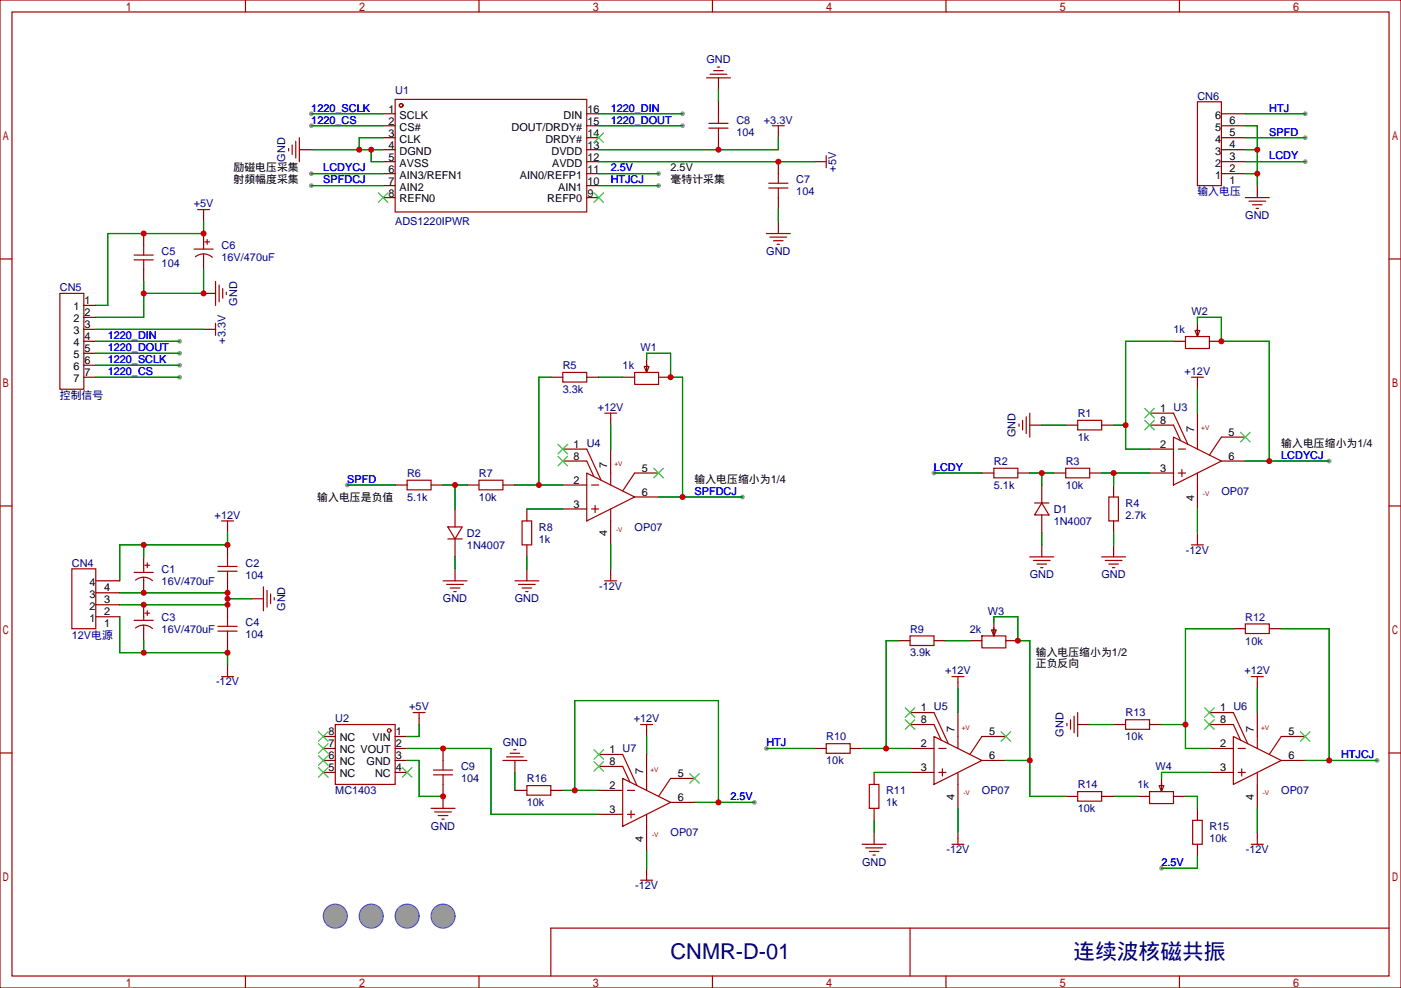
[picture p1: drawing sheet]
<svg xmlns="http://www.w3.org/2000/svg" width="413mm" height="291mm" viewBox="0 0 413 291" stroke-linecap="round" stroke-linejoin="round" font-family="sans-serif">
<g fill="#999">
<circle cx="275.2" cy="139.3" r=".71"/>
<circle cx="391.6" cy="135.8" r=".71"/>
<circle cx="102.3" cy="142.9" r=".71"/>
<circle cx="218.7" cy="146.4" r=".71"/>
<circle cx="225.8" cy="220.5" r=".71"/>
<circle cx="342.2" cy="255.8" r=".71"/>
<circle cx="405.7" cy="224" r=".71"/>
<circle cx="222.3" cy="236.4" r=".71"/>
<circle cx="384.5" cy="47.6" r=".71"/>
<circle cx="384.5" cy="40.6" r=".71"/>
<circle cx="384.5" cy="33.5" r=".71"/>
<circle cx="91.7" cy="33.5" r=".71"/>
<circle cx="91.7" cy="37" r=".71"/>
<circle cx="201.1" cy="33.5" r=".71"/>
<circle cx="201.1" cy="37" r=".71"/>
<circle cx="52.9" cy="107.6" r=".71"/>
<circle cx="52.9" cy="111.1" r=".71"/>
<circle cx="52.9" cy="100.5" r=".71"/>
<circle cx="52.9" cy="104.1" r=".71"/>
<circle cx="91.7" cy="51.2" r=".71"/>
<circle cx="91.7" cy="54.7" r=".71"/>
<circle cx="194" cy="51.2" r=".71"/>
<circle cx="194" cy="54.7" r=".71"/>
</g>
<g fill="#999" stroke="#09f" stroke-width=".35">
<circle cx="98.8" cy="269.9" r="3.5"/>
<circle cx="109.4" cy="269.9" r="3.5"/>
<circle cx="119.9" cy="269.9" r="3.5"/>
<circle cx="130.5" cy="269.9" r="3.5"/>
</g>
<g fill="none" stroke="#a10000" stroke-width=".35">
<path d="M0 0h412.7v291h-412.7zM3.5 3.5h405.7v284h-405.7zM72.3 0v3.5M141.1 0v3.5M209.9 0v3.5M211.3 19.8h.7M278.7 0v3.5M347.5 0v3.5M116.4 29.3h56.5v33.1h-56.5zM208.1 22.9h7.1M208.8 36.3h5.7M208.8 37.7h5.7"/>
<path d="M209.2 21.9h4.9M210.3 20.8h2.8M211.7 33.5v2.8M211.7 37.7v2.9M227.5 37h3.6M229.3 37v1.8M352.8 30h7v24.7h-7zM85 43.7v.7M86.1 42.7v2.8M87.1 41.6v5M88.2 40.6v7M226.5 55.4h5.6"/>
<path d="M226.5 54h5.6M229.3 51.2v2.8M229.3 55.4v2.8M241.7 47.6h1.7M243.4 45.9v3.5M366.9 58.2h7M367.9 59.3h5M0 76.3h3.5M39.5 76.6h5.7M39.5 75.1h5.7M42.3 72.3v2.8M42.3 76.6v2.8"/>
<path d="M57.1 73.4h5.7M57.6 75.6a3.8 3.8 0 0 1 5 .2M58.2 61.7h3.5M60 61.7v1.8M60 72.3v1.1M60 74.8v1M60.3 71.3h1.4M61 70.6v1.4M225.8 68.8h7M226.8 69.8h5M227.9 70.9h2.8M229 72h.7"/>
<path d="M369 60.3h2.8M370.1 61.4h.7M409.2 76.3h3.5M17.6 86.4h7.1v28.3h-7.1zM61.7 97h1.8M63.5 82.9v7.1M63.5 95.2v3.6M64.6 84v4.9M65.6 85v2.8M66.7 86.1v.7M349.2 99.1h7.1v3.6h-7.1zM352.1 97.4h1.4l-.7 1.7z"/>
<path d="M352.8 96.7v1.7M165.8 109.7h7.1v2.8h-7.1zM187 109.7h7v3.5h-7zM189.8 107.9h1.4l-.7 1.8zM190.5 107.2v1.8M351 111.1h3.5M352.8 111.1v1.8M172.9 139.3l14.1 7.1-14.1 7.1zM172.9 135.8l2.1 4.6M172.9 132.3l4.2 9.2M178.2 121.7h3.5M179.9 121.7v1.8"/>
<path d="M179.9 139.3v3.6M187 139.3l-3.6 5.3M292.8 137.9h7.1v2.9h-7.1zM300.2 124.9v.7M301.3 123.8v2.8M302.3 122.8v4.9M303.4 121.7v7.1M314 137.9h7v2.9h-7zM317.5 123.8h7.1v2.8h-7.1zM345.7 128.8l14.1 7-14.1 7.1zM345.7 125.2l2.1 4.6M345.7 121.7l4.3 9.2"/>
<path d="M347.1 139.3h2.1M347.1 132.3h2.1M348.2 138.3v2.1M352.8 128.8v3.5M352.8 139.3v3.6M359.8 128.8l-3.5 5.3M0 149h3.5M65.3 153.5h3.5M67 153.5v1.7M119.9 141.5h7.1v2.8h-7.1zM131.9 155.2h4.3l-2.1 3.5zM131.9 158.7h4.3"/>
<path d="M141.1 141.5h7.1v2.8h-7.1zM153.8 153.5h2.8v7h-2.8zM174.3 149.9h2.1M174.3 142.9h2.1M175.3 148.9v2.1M179.9 149.9v3.6M304.8 148.2h4.2M306.9 148.2l2.1 3.5h-4.2zM326.7 146.4h2.8v7.1h-2.8zM352.8 158.7v1.8M409.2 149h3.5M21.2 167.6h7v17.6h-7z"/>
<path d="M39.5 168.6h5.7M39.9 170.9a3.8 3.8 0 0 1 5 .2M42.3 167.6v1M42.3 170v1.1M42.7 166.5h1.4M43.4 165.8v1.4M43.4 179.9v1.4M64.2 168.3h5.6M64.2 166.9h5.6M67 164v2.9M67 168.3v2.8M77.6 172.9v7"/>
<path d="M78.7 173.9v5M79.7 175v2.8M80.8 176v.7M130.5 171.1h7.1M131.6 172.2h4.9M132.6 173.2h2.9M133.7 174.3h.7M151.7 171.1h7M152.8 172.2h4.9M153.8 173.2h2.8M154.9 174.3h.7M178.2 171.1h3.5"/>
<path d="M179.9 169.3v1.8M303.4 164h7M304.4 165.1h5M305.5 166.2h2.8M306.6 167.2h.7M324.6 164h7M325.6 165.1h5M326.7 166.2h2.8M327.7 167.2h.7M351 160.5h3.5M39.5 182.7h5.7M39.9 185a3.8 3.8 0 0 1 5 .2"/>
<path d="M42.3 181.7v1M42.3 184.1v1.1M42.7 180.6h1.4M64.2 185.9h5.6M64.2 184.5h5.6M65.3 199.3h3.5M67 181.7v2.8M67 185.9v2.8M67 197.6v1.7M268.1 187.3h7.1v2.8h-7.1zM280.5 199.3h3.5M282.2 199.3v1.8"/>
<path d="M289.3 187.3h7v3.6h-7zM292.1 185.6h1.4l-.7 1.7zM292.8 184.9v1.7M366.9 183.8h7v2.8h-7zM368.7 199.3h3.5M370.4 199.3v1.8M98.8 213.4h17.6v17.7h-17.6zM121.7 209.9h3.5M123.5 209.9v1.8M188.7 213.4h3.6M190.5 213.4v1.8M243.4 219.1h7.1v2.8h-7.1z"/>
<path d="M275.2 217l14.1 7-14.1 7.1zM275.2 213.4l2.1 4.6M275.2 209.9l4.2 9.2M282.2 217v3.5M289.3 217l-3.5 5.2M314.3 213.1v.7M315.4 212v2.8M316.4 211v4.9M317.5 209.9v7.1M331.6 212h7.1v2.8h-7.1zM363.4 217l14.1 7-14.1 7.1zM363.4 213.4l2.1 4.6"/>
<path d="M363.4 209.9l4.2 9.2M370.4 217v3.5M377.5 217l-3.6 5.2M0 221.8h3.5M127 238.1h7.1M127.7 228.2h5.6M127.7 226.8h5.6M128.1 239.2h4.9M130.5 224v2.8M130.5 228.2v2.9M148.2 224h7M149.2 223h5"/>
<path d="M150.3 221.9h2.8M151.3 220.8h.7M155.2 231.4h7.1v2.8h-7.1zM183.4 229.3l14.2 7.1-14.2 7zM183.4 225.8l2.2 4.6M183.4 222.2l4.3 9.2M184.9 239.9h2.1M184.9 232.8h2.1M185.9 238.8v2.1M190.5 229.3v3.5M190.5 239.9v3.5M197.6 229.3l-3.6 5.3"/>
<path d="M256.1 231.1h2.8v7h-2.8zM276.6 227.5h2.1M276.6 220.5h2.1M277.6 226.5v2.1M282.2 227.5v3.6M317.5 233.2h7.1v2.8h-7.1zM338.7 233.2h7v3.5h-7zM341.5 231.4h1.4l-.7 1.8zM342.2 230.7v1.8M364.8 227.5h2.1M364.8 220.5h2.1M365.8 226.5v2.1"/>
<path d="M370.4 227.5v3.6M409.2 221.8h3.5M129.1 240.2h2.8M130.2 241.3h.7M188.7 259.3h3.6M190.5 257.5v1.8M254 248.7h7.1M255.1 249.8h4.9M256.1 250.8h2.8M257.2 251.9h.7M280.5 248.7h3.5M282.2 246.9v1.8"/>
<path d="M351.4 241.7h2.8v7h-2.8zM368.7 248.7h3.5M370.4 246.9v1.8M268.1 273.4v14.1M409.2 273.4h-246.9v14.1M72.3 287.5v3.5M141.1 287.5v3.5M209.9 287.5v3.5M278.7 287.5v3.5M347.5 287.5v3.5"/>
<circle cx="118.2" cy="31" r=".53"/>
<circle cx="114.7" cy="215.2" r=".53"/>
</g>
<g fill="none" stroke="#870000" stroke-width=".35">
<path d="M112.9 37h3.5M112.9 33.5h3.5M172.9 37h3.5M172.9 33.5h3.5M211.7 22.9v3.6M211.7 30v3.5M229.3 38.8v1.8M359.8 37h7.1M359.8 33.5h7.1M88.2 44.1h3.5M112.9 51.2h3.5M112.9 47.6h3.5"/>
<path d="M112.9 44.1h3.5M112.9 40.6h3.5M112.9 54.7h3.5M112.9 58.2h3.5M172.9 51.2h3.5M172.9 47.6h3.5M172.9 44.1h3.5M172.9 40.6h3.5M172.9 54.7h3.5M172.9 58.2h3.5M211.7 40.6v3.5M229.3 47.6v3.6"/>
<path d="M229.3 58.2v3.5M239.9 47.6h1.8M359.8 51.2h7.1M359.8 47.6h7.1M359.8 44.1h7.1M359.8 40.6h7.1M370.4 54.7v3.5M42.3 68.8v3.5M42.3 79.4v3.5M60 63.5v1.8M60 68.8v3.5M60 75.8v3.6"/>
<path d="M229.3 65.3v3.5M24.7 90h3.5M24.7 93.5h3.5M24.7 97h3.5M60 86.4h3.5M60 97h1.7M352.8 95.2v3.6M24.7 100.5h3.5M24.7 111.1h3.5M24.7 104.1h3.5M24.7 107.6h3.5M162.3 111.1h3.5"/>
<path d="M172.9 111.1h3.5M183.4 111.1h3.6M190.5 105.8v3.6M194 111.1h3.6M345.7 100.5h3.5M352.8 112.9v1.8M356.3 100.5h3.5M165.8 135.8h7.1M165.8 132.3h7.1M179.9 123.5v1.7M179.9 132.3v7M187 139.3h7"/>
<path d="M289.3 139.3h3.5M299.9 139.3h3.5M303.4 125.2h3.5M310.4 139.3h3.6M314 125.2h3.5M321 139.3h3.6M324.6 125.2h3.5M338.7 139.3h7M338.7 125.2h7M338.7 132.3h7M338.7 121.7h7M352.8 121.7v7.1"/>
<path d="M359.8 135.8h7.1M359.8 128.8h7.1M67 155.2v1.8M116.4 142.9h3.5M127 142.9h3.5M134.1 149.9v5.3M134.1 158.7v5.3M137.6 142.9h3.5M148.2 142.9h3.5M155.2 149.9v3.6M165.8 142.9h7.1M165.8 149.9h7.1"/>
<path d="M179.9 153.5v7M187 146.4h7M306.9 142.9v5.3M306.9 151.7v5.3M328.1 142.9v3.5M328.1 153.5v3.5M352.8 142.9v7M352.8 157v1.7M28.2 178.2h7.1M28.2 174.6h7.1M28.2 171.1h7.1M42.3 164v3.6"/>
<path d="M42.3 171.1v3.5M42.3 178.2v3.5M67 160.5v3.5M67 171.1v3.5M67 178.2v3.5M74.1 176.4h3.5M134.1 167.6v3.5M155.2 160.5v3.5M155.2 167.6v3.5M179.9 167.6v1.7M306.9 160.5v3.5M328.1 160.5v3.5"/>
<path d="M28.2 181.7h7.1M42.3 185.2v3.5M67 188.7v3.6M67 195.8v1.8M264.6 188.7h3.5M275.2 188.7h3.5M285.8 188.7h3.5M292.8 183.4v3.6M296.3 188.7h3.6M363.4 185.2h3.5M373.9 185.2h3.6M95.2 217h3.6"/>
<path d="M116.4 217h3.5M123.5 211.7v1.7M190.5 215.2v1.8M268.1 213.4h7.1M268.1 209.9h7.1M282.2 201.1v1.7M282.2 209.9v7.1M289.3 217h7M317.5 213.4h3.5M328.1 213.4h3.5M338.7 213.4h3.5M356.3 213.4h7.1"/>
<path d="M356.3 209.9h7.1M370.4 201.1v1.7M370.4 209.9v7.1M377.5 217h7M95.2 220.5h3.6M95.2 224h3.6M95.2 227.5h3.6M116.4 220.5h3.5M116.4 224h3.5M116.4 227.5h3.5M130.5 220.5v3.5M130.5 231.1v7"/>
<path d="M151.7 224v3.5M151.7 232.8h3.5M162.3 232.8h3.5M176.4 225.8h7M176.4 239.9h7M176.4 232.8h7M176.4 222.2h7M190.5 222.2v7.1M197.6 236.4h7M197.6 229.3h7M239.9 220.5h3.5M250.5 220.5h3.5"/>
<path d="M257.5 227.5v3.6M257.5 238.1v3.6M268.1 220.5h7.1M268.1 227.5h7.1M282.2 231.1v7M289.3 224h7M314 234.6h3.5M324.6 234.6h3.5M335.1 234.6h3.6M342.2 229.3v3.5M345.7 234.6h3.5M352.8 238.1v3.6"/>
<path d="M356.3 220.5h7.1M356.3 227.5h7.1M370.4 231.1v7M377.5 224h7M190.5 243.4v7.1M190.5 255.8v1.7M257.5 245.2v3.5M282.2 245.2v1.7M352.8 248.7v3.5M370.4 245.2v1.7"/>
</g>
<g fill="none" stroke="#008700" stroke-width=".35">
<path d="M91.7 37h21.2M91.7 33.5h21.2M176.4 37h24.7M176.4 33.5h24.7M211.7 26.5v3.5M366.9 37h3.5v17.7M366.9 33.5h17.6M91.7 51.2h21.2M91.7 44.1h21.2M91.7 54.7h21.2M109.4 44.1v3.5h3.5M112.9 40.6h-7.1v3.5"/>
<path d="M176.4 51.2h17.6M176.4 47.6h63.5M176.4 54.7h17.6M229.3 40.6v3.5h-52.9M366.9 51.2h3.5M366.9 44.1h3.5M366.9 47.6h17.6M366.9 40.6h17.6M60 65.3v3.5h-28.3v21.2h-3.5M60 79.4v7h-17.7M229.3 61.7v3.6M28.2 97h31.8"/>
<path d="M42.3 82.9v10.6h-14.1M352.8 95.2v-1.7h7v7h14.1v35.3M28.2 100.5h24.7M28.2 111.1h24.7M28.2 104.1h24.7M28.2 107.6h24.7M162.3 111.1h-3.6v31.8M176.4 111.1h7M190.5 105.8v-1.7h7.1v7h3.5v35.3M345.7 100.5h-14.1v31.8h7.1M352.8 114.7v7M179.9 125.2v7.1"/>
<path d="M275.2 139.3h14.1M303.4 139.3h7M306.9 139.3v3.6M306.9 125.2h7.1M324.6 139.3h14.1M328.1 139.3v3.6M328.1 125.2h3.5M366.9 135.8h24.7M67 157v3.5h-31.7v10.6M102.3 142.9h14.1M130.5 142.9h7.1M134.1 142.9v7"/>
<path d="M151.7 142.9h14.1M155.2 149.9h10.6M194 146.4h24.7M306.9 157v3.5M328.1 157v3.5M352.8 149.9v7.1M35.3 174.6h31.7v3.6h-31.7M42.3 160.5v3.5M67 176.4h7.1M134.1 164v3.6M155.2 164v3.6M179.9 160.5v7.1"/>
<path d="M35.3 181.7v10.6h31.7v3.5M42.3 188.7v3.6M264.6 188.7h-3.5v31.8M278.7 188.7h7.1M292.8 183.4v-1.7h7.1v7h3.5v45.9h10.6M363.4 185.2h-14.2v35.3h7.1M377.5 185.2h14.1v38.8M123.5 213.4v3.6h-3.6M190.5 217v5.2M282.2 202.8v7.1M321 213.4h7.1M342.2 213.4h7"/>
<path d="M370.4 202.8v7.1M119.9 220.5h24.7v19.4h31.8M119.9 224h3.6v10.6h7M151.7 227.5v5.3M165.8 232.8h10.6M169.3 232.8v-26.4h42.4v30M204.6 236.4h17.6M225.8 220.5h14.1M254 220.5h14.1M257.5 227.5h10.6M282.2 238.1v7.1M296.3 224h7.1"/>
<path d="M328.1 234.6h7M349.2 234.6h3.6v3.5M356.3 227.5h-14.1v1.8M370.4 238.1v7.1M384.5 224h21.2M190.5 250.5v5.3M257.5 241.7v3.5M352.8 252.2v3.6h-10.6"/>
</g>
<g fill="none" stroke="#3c3" stroke-width=".35">
<path d="M175 39.2l2.8 2.8M177.8 39.2l-2.8 2.8M111.5 56.8l2.8 2.8M114.3 56.8l-2.8 2.8M175 56.8l2.8 2.8M177.8 56.8l-2.8 2.8M164.4 134.4l2.8 2.8M164.4 130.9l2.8 2.8M167.2 134.4l-2.8 2.8M167.2 130.9l-2.8 2.8M192.6 137.9l2.8 2.9M195.4 137.9l-2.8 2.9"/>
<path d="M337.3 123.8l2.8 2.8M337.3 120.3l2.8 2.8M340.1 123.8l-2.8 2.8M340.1 120.3l-2.8 2.8M365.5 127.4l2.8 2.8M368.3 127.4l-2.8 2.8M93.8 219.1l2.9 2.8M93.8 215.5l2.9 2.9M96.7 219.1l-2.9 2.8M96.7 215.5l-2.9 2.9M266.7 212l2.8 2.8M266.7 208.5l2.8 2.8"/>
<path d="M269.5 212l-2.8 2.8M269.5 208.5l-2.8 2.8M294.9 215.5l2.8 2.9M297.7 215.5l-2.8 2.9M354.9 212l2.8 2.8M354.9 208.5l2.8 2.8M357.7 212l-2.8 2.8M357.7 208.5l-2.8 2.8M383.1 215.5l2.8 2.9M385.9 215.5l-2.8 2.9M93.8 226.1l2.9 2.9M93.8 222.6l2.9 2.8"/>
<path d="M96.7 226.1l-2.9 2.9M96.7 222.6l-2.9 2.8M118.5 226.1l2.9 2.9M121.4 226.1l-2.9 2.9M175 224.4l2.8 2.8M175 220.8l2.8 2.9M177.8 224.4l-2.8 2.8M177.8 220.8l-2.8 2.9M203.2 227.9l2.8 2.8M206 227.9l-2.8 2.8"/>
</g>
<g fill="#c00">
<circle cx="67" cy="176.4" r=".88"/>
<circle cx="67" cy="174.6" r=".88"/>
<circle cx="67" cy="178.2" r=".88"/>
<circle cx="42.3" cy="174.6" r=".88"/>
<circle cx="42.3" cy="178.2" r=".88"/>
<circle cx="67" cy="160.5" r=".88"/>
<circle cx="42.3" cy="160.5" r=".88"/>
<circle cx="67" cy="192.3" r=".88"/>
<circle cx="42.3" cy="192.3" r=".88"/>
<circle cx="306.9" cy="139.3" r=".88"/>
<circle cx="328.1" cy="139.3" r=".88"/>
<circle cx="331.6" cy="125.2" r=".88"/>
<circle cx="373.9" cy="135.8" r=".88"/>
<circle cx="359.8" cy="100.5" r=".88"/>
<circle cx="134.1" cy="142.9" r=".88"/>
<circle cx="201.1" cy="146.4" r=".88"/>
<circle cx="197.6" cy="111.1" r=".88"/>
<circle cx="158.8" cy="142.9" r=".88"/>
<circle cx="261.1" cy="220.5" r=".88"/>
<circle cx="303.4" cy="224" r=".88"/>
<circle cx="299.9" cy="188.7" r=".88"/>
<circle cx="349.3" cy="213.4" r=".88"/>
<circle cx="391.6" cy="224" r=".88"/>
<circle cx="130.5" cy="234.6" r=".88"/>
<circle cx="130.5" cy="220.5" r=".88"/>
<circle cx="211.7" cy="236.4" r=".88"/>
<circle cx="169.3" cy="232.8" r=".88"/>
<circle cx="42.3" cy="68.8" r=".88"/>
<circle cx="60" cy="68.8" r=".88"/>
<circle cx="370.4" cy="44.1" r=".88"/>
<circle cx="370.4" cy="51.2" r=".88"/>
<circle cx="42.3" cy="86.4" r=".88"/>
<circle cx="60" cy="86.4" r=".88"/>
<circle cx="105.8" cy="44.1" r=".88"/>
<circle cx="109.4" cy="44.1" r=".88"/>
<circle cx="211.7" cy="44.1" r=".88"/>
<circle cx="229.3" cy="47.6" r=".88"/>
</g>
<g font-size="6.4" fill="#000080">
<text x="197.6" y="282.4">CNMR-D-01</text>
<text x="316.2" y="282.4">连续波核磁共振</text>
</g>
<g font-size="3.2" fill="#000080">
<text x="208.1" y="18.6">GND</text>
<text x="116.4" y="27.6">U1</text>
<text x="352.8" y="29.3">CN6</text>
<text x="217" y="36.4">C8</text>
<text x="217" y="39.9">104</text>
<text x="225.1" y="36.4">+3.3V</text>
<text x="84" y="47.7" transform="rotate(-90 84 47.7)">GND</text>
<text x="234.6" y="54">C7</text>
<text x="246.3" y="50.5" transform="rotate(-90 246.3 50.5)">+5V</text>
<text x="234.6" y="57.5">104</text>
<text x="352.8" y="57.6">输入电压</text>
<text x="57.1" y="60.9">+5V</text>
<text x="366.9" y="64.5">GND</text>
<text x="116.4" y="66.4">ADS1220IPWR</text>
<text x="47.6" y="75.2">C5</text>
<text x="65.3" y="73.4">C6</text>
<text x="65.3" y="77">16V/470uF</text>
<text x="225.7" y="75">GND</text>
<text x="47.6" y="78.7">104</text>
<text x="17.6" y="85.8">CN5</text>
<text x="69.9" y="90" transform="rotate(-90 69.9 90)">GND</text>
<text x="351" y="92.8">W2</text>
<text x="66.4" y="101.2" transform="rotate(-90 66.4 101.2)">+3.3V</text>
<text x="345.7" y="98.1">1k</text>
<text x="188.7" y="103.4">W1</text>
<text x="165.8" y="108.7">R5</text>
<text x="183.4" y="108.7">1k</text>
<text x="349" y="110.5">+12V</text>
<text x="17.6" y="117.5">控制信号</text>
<text x="165.8" y="115.8">3.3k</text>
<text x="176.1" y="121.1">+12V</text>
<text x="317.5" y="122.8">R1</text>
<text x="299.2" y="128.8" transform="rotate(-90 299.2 128.8)">GND</text>
<text x="317.5" y="129.9">1k</text>
<text x="292.8" y="136.9">R2</text>
<text x="314" y="136.9">R3</text>
<text x="119.9" y="140.5">R6</text>
<text x="141.1" y="140.5">R7</text>
<text x="292.8" y="144">5.1k</text>
<text x="314" y="144">10k</text>
<text x="119.9" y="147.5">5.1k</text>
<text x="141.1" y="147.5">10k</text>
<text x="331.6" y="149.3">R4</text>
<text x="359.8" y="145.8">OP07</text>
<text x="63.2" y="152.8">+12V</text>
<text x="310.4" y="151.1">D1</text>
<text x="310.4" y="154.6">1N4007</text>
<text x="331.6" y="152.8">2.7k</text>
<text x="137.6" y="158.1">D2</text>
<text x="137.6" y="161.6">1N4007</text>
<text x="158.7" y="156.3">R8</text>
<text x="158.7" y="159.9">1k</text>
<text x="187" y="156.3">OP07</text>
<text x="21.2" y="166.9">CN4</text>
<text x="72.3" y="166.9">C2</text>
<text x="349.4" y="163.1">-12V</text>
<text x="47.6" y="168.7">C1</text>
<text x="47.6" y="172.2">16V/470uF</text>
<text x="72.3" y="170.4">104</text>
<text x="176.5" y="173.7">-12V</text>
<text x="303.4" y="170.3">GND</text>
<text x="324.5" y="170.3">GND</text>
<text x="84" y="180" transform="rotate(-90 84 180)">GND</text>
<text x="130.5" y="177.4">GND</text>
<text x="151.7" y="177.4">GND</text>
<text x="47.6" y="182.8">C3</text>
<text x="72.3" y="184.5">C4</text>
<text x="291" y="181">W3</text>
<text x="366.9" y="182.8">R12</text>
<text x="21.2" y="188.1">12V电源</text>
<text x="47.6" y="186.3">16V/470uF</text>
<text x="72.3" y="188.1">104</text>
<text x="268.1" y="186.3">R9</text>
<text x="285.8" y="186.3">2k</text>
<text x="366.9" y="189.9">10k</text>
<text x="268.1" y="193.4">3.9k</text>
<text x="63.6" y="201.9">-12V</text>
<text x="278.4" y="198.7">+12V</text>
<text x="366.6" y="198.7">+12V</text>
<text x="120.6" y="209.1">+5V</text>
<text x="98.8" y="212.8">U2</text>
<text x="186.7" y="212.6">+12V</text>
<text x="331.6" y="211">R13</text>
<text x="148.1" y="219.7">GND</text>
<text x="243.4" y="218.1">R10</text>
<text x="313.3" y="217" transform="rotate(-90 313.3 217)">GND</text>
<text x="331.6" y="218.1">10k</text>
<text x="135.8" y="226.9">C9</text>
<text x="243.4" y="225.1">10k</text>
<text x="340.4" y="226.9">W4</text>
<text x="98.8" y="233.9">MC1403</text>
<text x="135.8" y="230.4">104</text>
<text x="155.2" y="230.4">R16</text>
<text x="261.1" y="234">R11</text>
<text x="289.3" y="234">OP07</text>
<text x="317.5" y="232.2">R14</text>
<text x="335.1" y="232.2">1k</text>
<text x="377.5" y="234">OP07</text>
<text x="155.2" y="237.5">10k</text>
<text x="261.1" y="237.5">1k</text>
<text x="317.5" y="239.2">10k</text>
<text x="127" y="244.4">GND</text>
<text x="356.3" y="244.5">R15</text>
<text x="197.6" y="246.3">OP07</text>
<text x="278.8" y="251.3">-12V</text>
<text x="356.3" y="248.1">10k</text>
<text x="367" y="251.3">-12V</text>
<text x="254" y="255">GND</text>
<text x="187.1" y="262">-12V</text>
</g>
<g font-size="3.2" fill="#00f">
<text x="91.7" y="32.9">1220_SCLK</text>
<text x="179.9" y="32.9">1220_DIN</text>
<text x="373.9" y="32.9">HTJ</text>
<text x="91.7" y="36.4">1220_CS</text>
<text x="179.9" y="36.4">1220_DOUT</text>
<text x="373.9" y="39.9">SPFD</text>
<text x="373.9" y="47">LCDY</text>
<text x="95.2" y="50.5">LCDYCJ</text>
<text x="179.9" y="50.5">2.5V</text>
<text x="95.2" y="54">SPFDCJ</text>
<text x="179.9" y="54">HTJCJ</text>
<text x="31.7" y="99.9">1220_DIN</text>
<text x="31.7" y="107">1220_SCLK</text>
<text x="31.7" y="103.4">1220_DOUT</text>
<text x="31.7" y="110.5">1220_CS</text>
<text x="377.5" y="135.2">LCDYCJ</text>
<text x="102.3" y="142.2">SPFD</text>
<text x="275.2" y="138.7">LCDY</text>
<text x="204.6" y="145.8">SPFDCJ</text>
<text x="225.8" y="219.8">HTJ</text>
<text x="395.1" y="223.4">HTJCJ</text>
<text x="215.2" y="235.7">2.5V</text>
<text x="342.2" y="255.1">2.5V</text>
</g>
<g font-size="3.2">
<text x="114.5" y="33.2">1</text>
<text x="117.7" y="35">SCLK</text>
<text x="166" y="35">DIN</text>
<text x="173" y="33.2">16</text>
<text x="358" y="35">6</text>
<text x="114.5" y="36.7">2</text>
<text x="114.5" y="40.2">3</text>
<text x="117.7" y="38.5">CS#</text>
<text x="150.7" y="38.5">DOUT/DRDY#</text>
<text x="173" y="40.2">14</text>
<text x="173" y="36.7">15</text>
<text x="358" y="38.5">5</text>
<text x="362.3" y="40">5</text>
<text x="362.3" y="36.4">6</text>
<text x="114.5" y="43.8">4</text>
<text x="114.5" y="47.3">5</text>
<text x="117.7" y="42">CLK</text>
<text x="117.7" y="45.5">DGND</text>
<text x="160.7" y="42">DRDY#</text>
<text x="162.5" y="45.5">DVDD</text>
<text x="173" y="47.3">12</text>
<text x="173" y="43.8">13</text>
<text x="358" y="45.6">3</text>
<text x="358" y="42.1">4</text>
<text x="362.3" y="47">3</text>
<text x="362.3" y="43.5">4</text>
<text x="68.8" y="50.5">励磁电压采集</text>
<text x="114.5" y="50.8">6</text>
<text x="117.7" y="49.1">AVSS</text>
<text x="117.7" y="52.6">AIN3/REFN1</text>
<text x="153.2" y="52.6">AIN0/REFP1</text>
<text x="162.6" y="49.1">AVDD</text>
<text x="173" y="50.8">11</text>
<text x="197.6" y="50.5">2.5V</text>
<text x="358" y="52.7">1</text>
<text x="358" y="49.1">2</text>
<text x="362.3" y="50.5">2</text>
<text x="68.8" y="54">射频幅度采集</text>
<text x="114.5" y="54.4">7</text>
<text x="114.5" y="57.9">8</text>
<text x="117.7" y="56.1">AIN2</text>
<text x="117.7" y="59.7">REFN0</text>
<text x="161.2" y="59.7">REFP0</text>
<text x="164.4" y="56.1">AIN1</text>
<text x="173" y="57.9">9</text>
<text x="173" y="54.4">10</text>
<text x="197.6" y="54">毫特计采集</text>
<text x="362.3" y="54.1">1</text>
<text x="24.9" y="89.6">1</text>
<text x="21.6" y="91.4">1</text>
<text x="21.6" y="94.9">2</text>
<text x="24.9" y="93.2">2</text>
<text x="21.6" y="98.5">3</text>
<text x="21.6" y="102">4</text>
<text x="24.9" y="96.7">3</text>
<text x="24.9" y="100.2">4</text>
<text x="21.6" y="105.5">5</text>
<text x="24.9" y="103.7">5</text>
<text x="24.9" y="107.3">6</text>
<text x="21.6" y="109">6</text>
<text x="21.6" y="112.6">7</text>
<text x="24.9" y="110.8">7</text>
<text x="341.8" y="124.9">8</text>
<text x="341.8" y="121.4">1 U3</text>
<text x="169" y="132">1 U4</text>
<text x="341.8" y="132">2</text>
<text x="351.8" y="127.3" transform="rotate(-90 351.8 127.3)">7</text>
<text x="361.9" y="128.4">5</text>
<text x="377.5" y="131.6">输入电压缩小为1/4</text>
<text x="169" y="135.5">8</text>
<text x="178.9" y="137.9" transform="rotate(-90 178.9 137.9)">7</text>
<text x="361.9" y="135.5">6</text>
<text x="169" y="142.6">2</text>
<text x="189.1" y="139">5</text>
<text x="204.6" y="142.2">输入电压缩小为1/4</text>
<text x="341.8" y="139">3</text>
<text x="93.5" y="147.5">输入电压是负值</text>
<text x="169" y="149.6">3</text>
<text x="189.1" y="146.1">6</text>
<text x="351.8" y="147.4" transform="rotate(-90 351.8 147.4)">4</text>
<text x="178.9" y="158" transform="rotate(-90 178.9 158)">4</text>
<text x="26.4" y="172.6">4</text>
<text x="26.4" y="179.7">2</text>
<text x="26.4" y="176.1">3</text>
<text x="30.7" y="177.5">3</text>
<text x="30.7" y="174">4</text>
<text x="26.4" y="183.2">1</text>
<text x="30.7" y="184.6">1</text>
<text x="30.7" y="181.1">2</text>
<text x="305.2" y="193.4">输入电压缩小为1/2</text>
<text x="305.2" y="196.6">正负反向</text>
<text x="271.3" y="209.6">1 U5</text>
<text x="359.5" y="209.6">1 U6</text>
<text x="271.3" y="213.1">8</text>
<text x="281.2" y="215.5" transform="rotate(-90 281.2 215.5)">7</text>
<text x="359.5" y="213.1">8</text>
<text x="369.4" y="215.5" transform="rotate(-90 369.4 215.5)">7</text>
<text x="96.8" y="220.2">7</text>
<text x="96.8" y="216.6">8</text>
<text x="100.1" y="221.9">NC VOUT</text>
<text x="100.1" y="218.4">NC</text>
<text x="109.8" y="218.4">VIN</text>
<text x="116.6" y="216.6">1</text>
<text x="116.6" y="220.2">2</text>
<text x="179.5" y="221.9">1 U7</text>
<text x="271.3" y="220.2">2</text>
<text x="291.4" y="216.6">5</text>
<text x="359.5" y="220.2">2</text>
<text x="379.6" y="216.6">5</text>
<text x="96.8" y="227.2">5</text>
<text x="96.8" y="223.7">6</text>
<text x="100.1" y="225.5">NC</text>
<text x="108" y="225.5">GND</text>
<text x="116.6" y="223.7">3</text>
<text x="116.6" y="227.2">4</text>
<text x="179.5" y="225.5">8</text>
<text x="189.5" y="227.9" transform="rotate(-90 189.5 227.9)">7</text>
<text x="271.3" y="227.2">3</text>
<text x="291.4" y="223.7">6</text>
<text x="359.5" y="227.2">3</text>
<text x="379.6" y="223.7">6</text>
<text x="100.1" y="229">NC</text>
<text x="110.5" y="229">NC</text>
<text x="179.5" y="232.5">2</text>
<text x="199.7" y="229">5</text>
<text x="179.5" y="239.6">3</text>
<text x="199.7" y="236">6</text>
<text x="281.2" y="235.6" transform="rotate(-90 281.2 235.6)">4</text>
<text x="369.4" y="235.6" transform="rotate(-90 369.4 235.6)">4</text>
<text x="189.5" y="248" transform="rotate(-90 189.5 248)">4</text>
</g>
<g font-size="1.9" fill="#a00000">
<text x="353.9" y="126.8">+V</text>
<text x="181" y="137.4">+V</text>
<text x="354.4" y="146">-V</text>
<text x="181.5" y="156.6">-V</text>
<text x="283.3" y="215">+V</text>
<text x="371.5" y="215">+V</text>
<text x="191.6" y="227.3">+V</text>
<text x="283.8" y="234.2">-V</text>
<text x="372" y="234.2">-V</text>
<text x="192.1" y="246.6">-V</text>
</g>
</svg>
